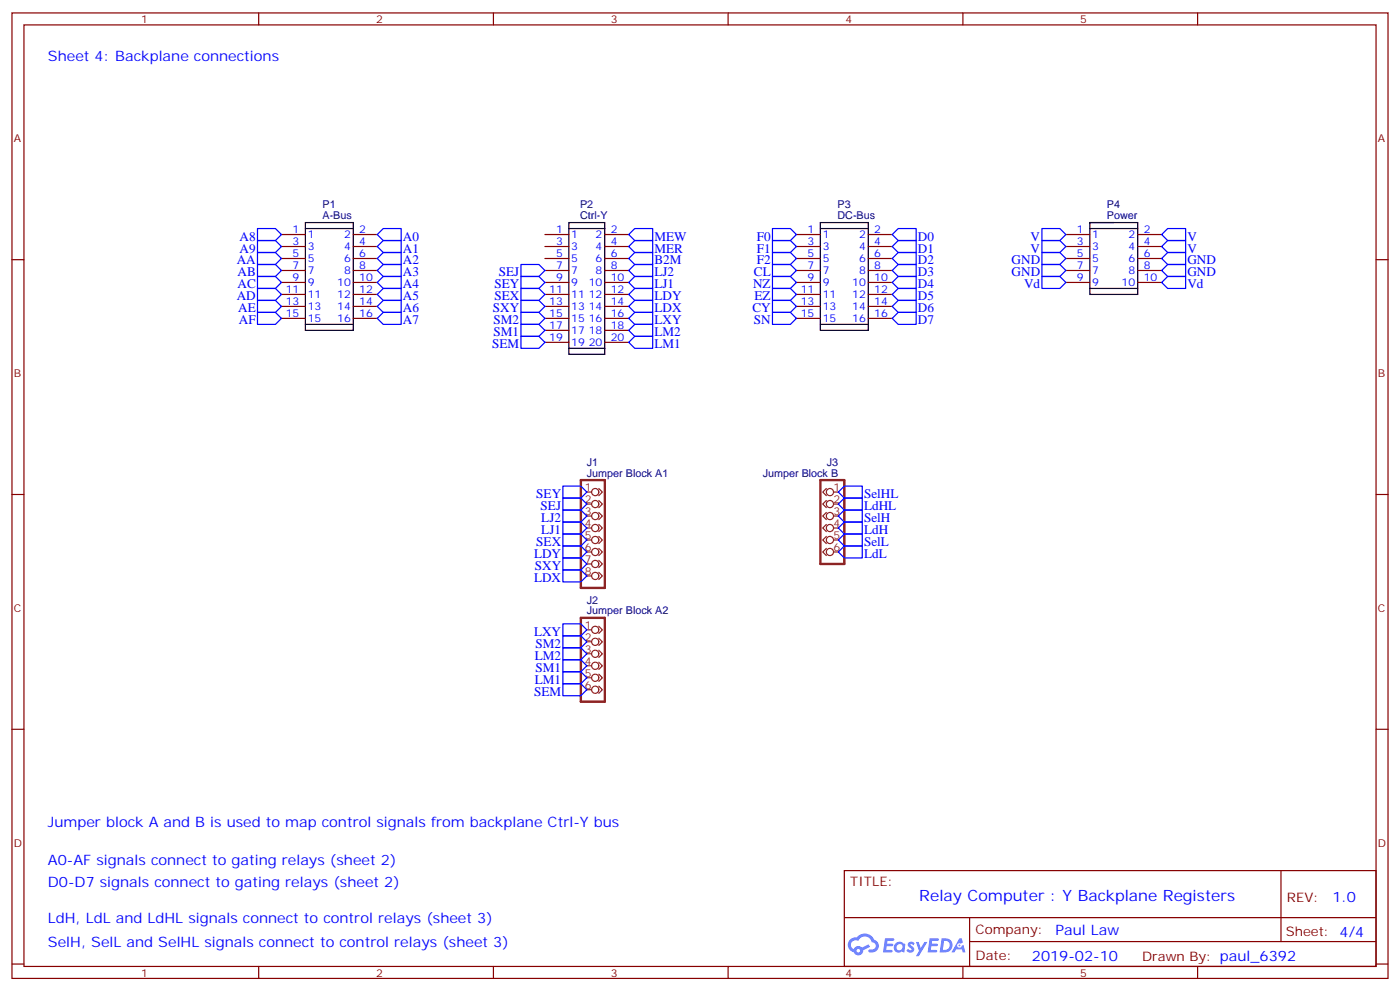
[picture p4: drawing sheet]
<svg xmlns="http://www.w3.org/2000/svg" width="412mm" height="292mm" viewBox="0 0 412 292" stroke-linecap="round" stroke-linejoin="round" font-family="sans-serif">
<g fill="none" stroke="#870000" stroke-width=".35">
<path d="M3.5 3.8h405.4v284.3h-405.4zM7.1 7.3h398.2v277.3h-398.2zM76.2 3.8v3.5M145.3 3.8v3.5M214.5 3.8v3.5M283.6 3.8v3.5M352.8 3.8v3.5M3.5 76.5h3.6M405.3 76.5h3.6M3.5 145.6h3.6M405.3 145.6h3.6M3.5 214.8h3.6"/>
<path d="M405.3 214.8h3.6M248.7 256.4h156.6v28.2h-156.6zM377.3 256.4v20.9M248.7 270.2h156.5M285.6 277.3h119.6M285.6 270.2v14.2M3.5 283.9h3.6M76.2 284.6v3.5M145.3 284.6v3.5M214.5 284.6v3.5M283.6 284.6v3.5M352.8 284.6v3.5"/>
<path d="M405.3 283.9h3.6"/>
</g>
<g fill="#5487ff">
<path d="M267.7 277.6a1.22 1.22 0 0 1 1.7 .2l-.4 .6a.47 .47 0 0 0-.3-.4 .47 .47 0 0 0-.5 .2l.1 .2a1.14 1.14 0 0 1 .8 1.8 1.14 1.14 0 0 1-1.9 0l-.2-.2 .5-.6 .7 .5a.29 .29 0 0 0 .3-.3 .29 .29 0 0 0-.2-.3 1.04 1.04 0 0 1-.6-1.7z"/>
<path d="M260.7 276.3h2.4l.3 .2-.2 .5-1.8 .1-.1 .8h1.5l.3 .4-.3 .4h-1.6l-.2 1.1h1.7l.2 .3-.2 .3-2.6 .1z"/>
<path d="M273.8 276.3h2.4l.3 .2-.1 .5-1.8 .1-.2 .8h1.6l.3 .4-.4 .4h-1.6l-.1 1.1h1.7l.2 .3-.2 .3-2.6 .1z"/>
<path d="M282.6 276.3h.7l.3 1.3-.6 .3a.69 .69 0 0 0-1 .3 .69 .69 0 0 0 .4 .9 .69 .69 0 0 0 .9-.6l.5-.2 .6 2.2h-.8l-.2-.9h-1.8l-.5 .9h-.8z"/>
<path d="M269.8 277.4h.8l.6 1.8 1.1-1.8h.9l-2.6 4.2h-.8l.9-1.5z"/>
<path d="M277.4 276.3l-.6 4.2h1.3a2.11 2.11 0 0 0 2.5-2.1 2.11 2.11 0 0 0-2.5-2.1zM278.1 277.1a1.39 1.39 0 0 1 1.7 1.4 1.39 1.39 0 0 1-1.8 1.3h-.3z"/>
<path d="M263.7 277.9a1.54 1.54 0 0 0-.1 2.2 1.54 1.54 0 0 0 2.2 .1l.6 .3 .3-2.3-.2-.3h-.4a1.49 1.49 0 0 0-2.4 0zM264 278.9a.94 .94 0 0 1 1.8 0 .94 .94 0 0 1-1.8 0z"/>
<path d="M250.4 276.7a2.18 2.18 0 0 0 1.1 3.7 1.44 1.44 0 0 0 1.6 .9 1.44 1.44 0 0 0 1.2-1.4l2-1.1-.5-.7-1.9 1a1.47 1.47 0 0 0-2.4 .4 1.39 1.39 0 0 1-.7-1.9 1.39 1.39 0 0 1 2-.5 2.12 2.12 0 0 1 2.2-1.3 2.12 2.12 0 0 1 1.9 1.7 1.14 1.14 0 0 1 1.1 1.4 1.14 1.14 0 0 1-1.7 .7 .43 .43 0 0 0-.5 .4 .43 .43 0 0 0 .4 .5 1.98 1.98 0 0 0 2.5-1.2 1.98 1.98 0 0 0-1.2-2.6 3.1 3.1 0 0 0-5.3-.6l-.9 .1zM252.3 280a.55 .55 0 0 1 1.1 0 .55 .55 0 0 1-1.1 0z"/>
<circle cx="282.6" cy="278.4" r=".26"/>
</g>
<g fill="none" stroke="#000" stroke-width=".35">
<path d="M90 65.5h14.1v31.8h-14.1zM90 67.3h14.1M167.6 65.5h10.6v38.9h-10.6zM167.6 67.3h10.6M241.7 65.5h14.1v31.8h-14.1zM241.7 67.3h14.1M321 65.5h14.1v21.2h-14.1zM321 67.3h14.1M321 65.5h7.1M90 95.5h14.1M241.7 95.5h14.1M321 84.9h14.1"/>
<path d="M167.6 102.6h10.6"/>
</g>
<g fill="none" stroke="#870000" stroke-width=".35">
<path d="M82.9 69.1h7.1M82.9 72.6h7.1M82.9 76.1h7.1M82.9 79.7h7.1M104.1 69.1h7M104.1 72.6h7M104.1 76.1h7M104.1 79.7h7M160.5 69.1h7.1M160.5 72.6h7.1M160.5 76.1h7.1M160.5 79.7h7.1"/>
<path d="M178.2 69.1h7M178.2 72.6h7M178.2 76.1h7M178.2 79.7h7M234.6 69.1h7.1M234.6 72.6h7.1M234.6 76.1h7.1M234.6 79.7h7.1M255.8 69.1h7M255.8 72.6h7M255.8 76.1h7M255.8 79.7h7"/>
<path d="M314 69.1h7M314 72.6h7M314 76.1h7M314 79.7h7M335.1 69.1h7.1M335.1 72.6h7.1M335.1 76.1h7.1M335.1 79.7h7.1M82.9 83.2h7.1M82.9 86.7h7.1M82.9 90.2h7.1M82.9 93.8h7.1"/>
<path d="M104.1 83.2h7M104.1 86.7h7M104.1 90.2h7M104.1 93.8h7M160.5 83.2h7.1M160.5 86.7h7.1M160.5 90.2h7.1M160.5 93.8h7.1M160.5 97.3h7.1M178.2 83.2h7M178.2 86.7h7M178.2 90.2h7"/>
<path d="M178.2 93.8h7M178.2 97.3h7M234.6 83.2h7.1M234.6 86.7h7.1M234.6 90.2h7.1M234.6 93.8h7.1M255.8 83.2h7M255.8 86.7h7M255.8 90.2h7M255.8 93.8h7M314 83.2h7M335.1 83.2h7.1"/>
<path d="M160.5 100.8h7.1M178.2 100.8h7"/>
</g>
<path d="M171.1 141.4h7.1v31.7h-7.1zM241.7 141.4h7v24.7h-7zM171.1 182h7.1v24.7h-7.1z" fill="none" stroke="#8c2424" stroke-width=".71"/>
<g fill="none" stroke="#8c2424" stroke-width=".35">
<path d="M172.9 144.9h1.4M172.9 148.4h1.4M172.9 152h1.4M172.9 155.5h1.4M172.9 159h1.4M176.4 143.9l1 1-1 1.1M176.4 147.4l1 1-1 1.1M176.4 150.9l1 1.1-1 1M176.4 154.4l1 1.1-1 1.1M176.4 158l1 1-1 1.1M243.4 143.9l-1 1 1 1.1M243.4 147.4l-1 1 1 1.1"/>
<path d="M243.4 150.9l-1 1.1 1 1M243.4 154.4l-1 1.1 1 1.1M243.4 158l-1 1 1 1.1M245.5 144.9h1.4M245.5 148.4h1.4M245.5 152h1.4M245.5 155.5h1.4M245.5 159h1.4M172.9 162.6h1.4M172.9 166.1h1.4M172.9 169.6h1.4M176.4 161.5l1 1.1-1 1"/>
<path d="M176.4 165l1 1.1-1 1M176.4 168.6l1 1-1 1.1M243.4 161.5l-1 1.1 1 1M245.5 162.6h1.4M172.9 185.5h1.4M172.9 189h1.4M172.9 192.5h1.4M172.9 196.1h1.4M172.9 199.6h1.4M176.4 184.4l1 1.1-1 1M176.4 188l1 1-1 1.1M176.4 191.5l1 1-1 1.1"/>
<path d="M176.4 195l1 1.1-1 1M176.4 198.5l1 1.1-1 1.1M172.9 203.1h1.4M176.4 202.1l1 1-1 1.1"/>
<circle cx="175.3" cy="148.4" r="1.06"/>
<circle cx="175.3" cy="152" r="1.06"/>
<circle cx="175.3" cy="144.9" r="1.06"/>
<circle cx="175.3" cy="155.5" r="1.06"/>
<circle cx="175.3" cy="159" r="1.06"/>
<circle cx="244.5" cy="155.5" r="1.06"/>
<circle cx="244.5" cy="144.9" r="1.06"/>
<circle cx="244.5" cy="152" r="1.06"/>
<circle cx="244.5" cy="159" r="1.06"/>
<circle cx="244.5" cy="148.4" r="1.06"/>
<circle cx="175.3" cy="162.6" r="1.06"/>
<circle cx="175.3" cy="169.6" r="1.06"/>
<circle cx="175.3" cy="166.1" r="1.06"/>
<circle cx="244.5" cy="162.6" r="1.06"/>
<circle cx="175.3" cy="189" r="1.06"/>
<circle cx="175.3" cy="199.6" r="1.06"/>
<circle cx="175.3" cy="185.5" r="1.06"/>
<circle cx="175.3" cy="192.5" r="1.06"/>
<circle cx="175.3" cy="196.1" r="1.06"/>
<circle cx="175.3" cy="203.1" r="1.06"/>
</g>
<g fill="none" stroke="#00f" stroke-width=".35">
<path d="M75.8 67.3h5.3l1.8 1.8-1.8 1.7h-5.3zM75.8 70.8h5.3l1.8 1.8-1.8 1.8h-5.3zM75.8 74.4h5.3l1.8 1.7-1.8 1.8h-5.3zM75.8 77.9h5.3l1.8 1.8-1.8 1.7h-5.3zM112.9 67.3h5.3v3.5h-5.3l-1.8-1.7zM112.9 70.8h5.3v3.6h-5.3l-1.8-1.8zM112.9 74.4h5.3v3.5h-5.3l-1.8-1.8zM112.9 77.9h5.3v3.5h-5.3l-1.8-1.7zM153.5 77.9h5.2l1.8 1.8-1.8 1.7h-5.2zM187 67.3h5.3v3.5h-5.3l-1.8-1.7zM187 70.8h5.3v3.6h-5.3l-1.8-1.8zM187 74.4h5.3v3.5h-5.3l-1.8-1.8z"/>
<path d="M187 77.9h5.3v3.5h-5.3l-1.8-1.7zM227.5 67.3h5.3l1.8 1.8-1.8 1.7h-5.3zM227.5 70.8h5.3l1.8 1.8-1.8 1.8h-5.3zM227.5 74.4h5.3l1.8 1.7-1.8 1.8h-5.3zM227.5 77.9h5.3l1.8 1.8-1.8 1.7h-5.3zM262.8 69.1l1.8-1.8h5.3v3.5h-5.3zM262.8 76.1l1.8-1.7h5.3v3.5h-5.3zM264.6 70.8h5.3v3.6h-5.3l-1.8-1.8zM264.6 77.9h5.3v3.5h-5.3l-1.8-1.7zM306.9 67.3h5.3l1.8 1.8-1.8 1.7h-5.3zM306.9 70.8h5.3l1.8 1.8-1.8 1.8h-5.3zM306.9 74.4h5.3l1.8 1.7-1.8 1.8h-5.3z"/>
<path d="M306.9 77.9h5.3l1.8 1.8-1.8 1.7h-5.3zM342.2 69.1l1.8-1.8h5.2v3.5h-5.2zM342.2 76.1l1.8-1.7h5.2v3.5h-5.2zM344 70.8h5.2v3.6h-5.2l-1.8-1.8zM344 77.9h5.2v3.5h-5.2l-1.8-1.7zM75.8 81.4h5.3l1.8 1.8-1.8 1.7h-5.3zM75.8 84.9h5.3l1.8 1.8-1.8 1.8h-5.3zM75.8 88.5h5.3l1.8 1.7-1.8 1.8h-5.3zM75.8 92h5.3l1.8 1.8-1.8 1.7h-5.3zM111.1 83.2l1.8-1.8h5.3v3.5h-5.3zM111.1 86.7l1.8-1.8h5.3v3.6h-5.3zM111.1 90.2l1.8-1.7h5.3v3.5h-5.3z"/>
<path d="M111.1 93.8l1.8-1.8h5.3v3.5h-5.3zM153.5 81.4h5.2l1.8 1.8-1.8 1.7h-5.2zM153.5 84.9h5.2l1.8 1.8-1.8 1.8h-5.2zM153.5 88.5h5.2l1.8 1.7-1.8 1.8h-5.2zM153.5 92h5.2l1.8 1.8-1.8 1.7h-5.2zM153.5 95.5h5.2l1.8 1.8-1.8 1.8h-5.2zM153.5 99.1h5.2l1.8 1.7-1.8 1.8h-5.2zM187 81.4h5.3v3.5h-5.3l-1.8-1.7zM187 84.9h5.3v3.6h-5.3l-1.8-1.8zM187 88.5h5.3v3.5h-5.3l-1.8-1.8zM187 92h5.3v3.5h-5.3l-1.8-1.7zM187 95.5h5.3v3.6h-5.3l-1.8-1.8z"/>
<path d="M187 99.1h5.3v3.5h-5.3l-1.8-1.8zM227.5 81.4h5.3l1.8 1.8-1.8 1.7h-5.3zM227.5 84.9h5.3l1.8 1.8-1.8 1.8h-5.3zM227.5 88.5h5.3l1.8 1.7-1.8 1.8h-5.3zM227.5 92h5.3l1.8 1.8-1.8 1.7h-5.3zM262.8 86.7l1.8-1.8h5.3v3.6h-5.3zM262.8 93.8l1.8-1.8h5.3v3.5h-5.3zM264.6 81.4h5.3v3.5h-5.3l-1.8-1.7zM264.6 88.5h5.3v3.5h-5.3l-1.8-1.8zM306.9 81.4h5.3l1.8 1.8-1.8 1.7h-5.3zM344 81.4h5.2v3.5h-5.2l-1.8-1.7zM165.8 157.3h5.3l1.8 1.7-1.8 1.8h-5.3z"/>
<path d="M165.8 143.2h5.3l1.8 1.7-1.8 1.8h-5.3zM165.8 146.7h5.3l1.8 1.7-1.8 1.8h-5.3zM165.8 150.2h5.3l1.8 1.8-1.8 1.7h-5.3zM165.8 153.7h5.3l1.8 1.8-1.8 1.8h-5.3zM248.7 150.2h5.3v3.5h-5.3l-1.8-1.7zM248.7 157.3h5.3v3.5h-5.3l-1.8-1.8zM248.7 153.7h5.3v3.6h-5.3l-1.8-1.8zM248.7 143.2h5.3v3.5h-5.3l-1.8-1.8zM248.7 146.7h5.3v3.5h-5.3l-1.8-1.8zM165.8 164.3h5.3l1.8 1.8-1.8 1.8h-5.3zM165.8 160.8h5.3l1.8 1.8-1.8 1.7h-5.3zM165.8 167.9h5.3l1.8 1.7-1.8 1.8h-5.3z"/>
<path d="M248.7 160.8h5.3v3.5h-5.3l-1.8-1.7zM165.8 183.7h5.3l1.8 1.8-1.8 1.8h-5.3zM165.8 190.8h5.3l1.8 1.7-1.8 1.8h-5.3zM165.8 197.8h5.3l1.8 1.8-1.8 1.8h-5.3zM165.8 194.3h5.3l1.8 1.8-1.8 1.7h-5.3zM165.8 187.3h5.3l1.8 1.7-1.8 1.8h-5.3zM165.8 201.4h5.3l1.8 1.7-1.8 1.8h-5.3z"/>
</g>
<text font-size="4.6" fill="#00f" x="270.8" y="265.4">Relay Computer : Y Backplane Registers</text>
<g font-size="4.2" fill="#00f">
<text x="14.1" y="17.9">Sheet 4: Backplane connections</text>
<text x="14.1" y="243.7">Jumper block A and B is used to map control signals from backplane Ctrl-Y bus</text>
<text x="14.1" y="254.9">A0-AF signals connect to gating relays (sheet 2)</text>
<text x="14.1" y="261.3">D0-D7 signals connect to gating relays (sheet 2)</text>
<text x="392.5" y="265.7">1.0</text>
<text x="14.1" y="271.9">LdH, LdL and LdHL signals connect to control relays (sheet 3)</text>
<text x="310.9" y="275.2">Paul Law</text>
<text x="14.1" y="279">SelH, SelL and SelHL signals connect to control relays (sheet 3)</text>
<text x="304" y="283">2019-02-10</text>
</g>
<g font-size="3.9" fill="#00f">
<text x="70.6" y="70.8">A8</text>
<text x="118.7" y="70.8">A0</text>
<text x="192.8" y="70.8">MEW</text>
<text x="222.9" y="70.8">F0</text>
<text x="270.4" y="70.8">D0</text>
<text x="303.6" y="70.8">V</text>
<text x="349.8" y="70.8">V</text>
<text x="69.7" y="77.9">AA</text>
<text x="70.6" y="74.4">A9</text>
<text x="118.7" y="74.4">A1</text>
<text x="118.7" y="77.9">A2</text>
<text x="192.8" y="74.4">MER</text>
<text x="192.8" y="77.9">B2M</text>
<text x="222.9" y="74.4">F1</text>
<text x="222.9" y="77.9">F2</text>
<text x="270.4" y="74.4">D1</text>
<text x="270.4" y="77.9">D2</text>
<text x="298" y="77.9">GND</text>
<text x="303.6" y="74.4">V</text>
<text x="349.8" y="74.4">V</text>
<text x="349.8" y="77.9">GND</text>
<text x="70" y="81.4">AB</text>
<text x="118.7" y="81.4">A3</text>
<text x="146.9" y="81.4">SEJ</text>
<text x="192.8" y="81.4">LJ2</text>
<text x="222.1" y="81.4">CL</text>
<text x="270.4" y="81.4">D3</text>
<text x="298" y="81.4">GND</text>
<text x="349.8" y="81.4">GND</text>
<text x="69.7" y="88.5">AD</text>
<text x="70" y="84.9">AC</text>
<text x="118.7" y="84.9">A4</text>
<text x="118.7" y="88.5">A5</text>
<text x="145.6" y="84.9">SEY</text>
<text x="145.6" y="88.5">SEX</text>
<text x="192.8" y="84.9">LJ1</text>
<text x="192.8" y="88.5">LDY</text>
<text x="221.9" y="84.9">NZ</text>
<text x="222.3" y="88.5">EZ</text>
<text x="270.4" y="84.9">D4</text>
<text x="270.4" y="88.5">D5</text>
<text x="301.7" y="84.9">Vd</text>
<text x="349.8" y="84.9">Vd</text>
<text x="70.2" y="92">AE</text>
<text x="70.4" y="95.5">AF</text>
<text x="118.7" y="92">A6</text>
<text x="118.7" y="95.5">A7</text>
<text x="145.2" y="92">SXY</text>
<text x="145.4" y="95.5">SM2</text>
<text x="192.8" y="92">LDX</text>
<text x="192.8" y="95.5">LXY</text>
<text x="221.7" y="92">CY</text>
<text x="222.1" y="95.5">SN</text>
<text x="270.4" y="92">D6</text>
<text x="270.4" y="95.5">D7</text>
<text x="145.4" y="99.1">SM1</text>
<text x="192.8" y="99.1">LM2</text>
<text x="145" y="102.6">SEM</text>
<text x="192.8" y="102.6">LM1</text>
<text x="158" y="146.7">SEY</text>
<text x="254.5" y="146.7">SelHL</text>
<text x="159.3" y="150.2">SEJ</text>
<text x="159.5" y="153.7">LJ2</text>
<text x="254.5" y="153.7">SelH</text>
<text x="254.5" y="150.2">LdHL</text>
<text x="158" y="160.8">SEX</text>
<text x="159.5" y="157.3">LJ1</text>
<text x="254.5" y="160.8">SelL</text>
<text x="254.5" y="157.3">LdH</text>
<text x="157.3" y="164.3">LDY</text>
<text x="157.6" y="167.9">SXY</text>
<text x="254.5" y="164.3">LdL</text>
<text x="157.3" y="171.4">LDX</text>
<text x="157.3" y="187.3">LXY</text>
<text x="157.7" y="190.8">SM2</text>
<text x="157.5" y="194.3">LM2</text>
<text x="157.7" y="197.8">SM1</text>
<text x="157.5" y="201.4">LM1</text>
<text x="157.3" y="204.9">SEM</text>
</g>
<g font-size="3.9" fill="#800">
<text x="250.5" y="261">TITLE:</text>
<text x="379.1" y="265.7">REV:</text>
<text x="287.4" y="275.2">Company:</text>
<text x="378.7" y="275.8">Sheet: 4/4</text>
<text x="287.4" y="282.9">Date:</text>
<text x="336.4" y="282.9">Drawn By: paul_6392</text>
</g>
<g font-size="3.2" fill="#800">
<text x="41.6" y="6.8">1</text>
<text x="110.8" y="6.8">2</text>
<text x="179.9" y="6.8">3</text>
<text x="249.1" y="6.8">4</text>
<text x="318.2" y="6.8">5</text>
<text x="4.1" y="41.9">A</text>
<text x="405.9" y="41.9">A</text>
<text x="4.1" y="111.1">B</text>
<text x="405.9" y="111.1">B</text>
<text x="4.1" y="180.2">C</text>
<text x="405.9" y="180.2">C</text>
<text x="4.1" y="249.3">D</text>
<text x="405.9" y="249.3">D</text>
<text x="41.6" y="287.6">1</text>
<text x="110.8" y="287.6">2</text>
<text x="179.9" y="287.6">3</text>
<text x="249.1" y="287.6">4</text>
<text x="318.2" y="287.6">5</text>
</g>
<g font-size="3.2" fill="#000080">
<text x="95" y="64.5">A-Bus</text>
<text x="95" y="61.4">P1</text>
<text x="170.9" y="64.5">Ctrl-Y</text>
<text x="170.9" y="61.3">P2</text>
<text x="246.7" y="64.5">DC-Bus</text>
<text x="246.7" y="61.4">P3</text>
<text x="326.1" y="64.5">Power</text>
<text x="326.1" y="61.3">P4</text>
<text x="172.9" y="137.2">J1</text>
<text x="243.6" y="137.2">J3</text>
<text x="172.9" y="140.3">Jumper Block A1</text>
<text x="224.7" y="140.3">Jumper Block B</text>
<text x="172.9" y="177.8">J2</text>
<text x="172.9" y="180.9">Jumper Block A2</text>
</g>
<g font-size="3.2" fill="#00f">
<text x="86.2" y="68.7">1</text>
<text x="90.7" y="70.1">1</text>
<text x="101.3" y="70.1">2</text>
<text x="105.8" y="68.7">2</text>
<text x="163.8" y="68.7">1</text>
<text x="168.3" y="70.1">1</text>
<text x="175.4" y="70.1">2</text>
<text x="179.9" y="68.7">2</text>
<text x="237.9" y="68.7">1</text>
<text x="242.4" y="70.1">1</text>
<text x="253" y="70.1">2</text>
<text x="257.5" y="68.7">2</text>
<text x="317.2" y="68.7">1</text>
<text x="321.7" y="70.1">1</text>
<text x="332.4" y="70.1">2</text>
<text x="336.9" y="68.7">2</text>
<text x="86.2" y="72.2">3</text>
<text x="86.2" y="75.8">5</text>
<text x="90.7" y="73.7">3</text>
<text x="90.7" y="77.2">5</text>
<text x="101.3" y="73.7">4</text>
<text x="101.3" y="77.2">6</text>
<text x="105.8" y="72.2">4</text>
<text x="105.8" y="75.8">6</text>
<text x="163.8" y="72.2">3</text>
<text x="163.8" y="75.8">5</text>
<text x="168.3" y="73.7">3</text>
<text x="168.3" y="77.2">5</text>
<text x="175.4" y="73.7">4</text>
<text x="175.4" y="77.2">6</text>
<text x="179.9" y="72.2">4</text>
<text x="179.9" y="75.8">6</text>
<text x="237.9" y="72.2">3</text>
<text x="237.9" y="75.8">5</text>
<text x="242.4" y="73.7">3</text>
<text x="242.4" y="77.2">5</text>
<text x="253" y="73.7">4</text>
<text x="253" y="77.2">6</text>
<text x="257.5" y="72.2">4</text>
<text x="257.5" y="75.8">6</text>
<text x="317.2" y="72.2">3</text>
<text x="317.2" y="75.8">5</text>
<text x="321.7" y="73.7">3</text>
<text x="321.7" y="77.2">5</text>
<text x="332.4" y="73.7">4</text>
<text x="332.4" y="77.2">6</text>
<text x="336.9" y="72.2">4</text>
<text x="336.9" y="75.8">6</text>
<text x="86.2" y="79.3">7</text>
<text x="86.2" y="82.8">9</text>
<text x="90.7" y="80.7">7</text>
<text x="101.3" y="80.7">8</text>
<text x="105.8" y="79.3">8</text>
<text x="105.8" y="82.8">10</text>
<text x="163.8" y="79.3">7</text>
<text x="163.8" y="82.8">9</text>
<text x="168.3" y="80.7">7</text>
<text x="175.4" y="80.7">8</text>
<text x="179.9" y="79.3">8</text>
<text x="179.9" y="82.8">10</text>
<text x="237.9" y="79.3">7</text>
<text x="237.9" y="82.8">9</text>
<text x="242.4" y="80.7">7</text>
<text x="253" y="80.7">8</text>
<text x="257.5" y="79.3">8</text>
<text x="257.5" y="82.8">10</text>
<text x="317.2" y="79.3">7</text>
<text x="317.2" y="82.8">9</text>
<text x="321.7" y="80.7">7</text>
<text x="332.4" y="80.7">8</text>
<text x="336.9" y="79.3">8</text>
<text x="336.9" y="82.8">10</text>
<text x="84.2" y="86.4">11</text>
<text x="84.2" y="89.9">13</text>
<text x="90.7" y="84.2">9</text>
<text x="90.7" y="87.8">11</text>
<text x="99.3" y="84.2">10</text>
<text x="99.3" y="87.8">12</text>
<text x="105.8" y="86.4">12</text>
<text x="105.8" y="89.9">14</text>
<text x="161.8" y="86.4">11</text>
<text x="161.8" y="89.9">13</text>
<text x="168.3" y="84.2">9</text>
<text x="168.3" y="87.8">11</text>
<text x="173.4" y="84.2">10</text>
<text x="173.4" y="87.8">12</text>
<text x="179.9" y="86.4">12</text>
<text x="179.9" y="89.9">14</text>
<text x="235.9" y="86.4">11</text>
<text x="235.9" y="89.9">13</text>
<text x="242.4" y="84.2">9</text>
<text x="242.4" y="87.8">11</text>
<text x="251" y="84.2">10</text>
<text x="251" y="87.8">12</text>
<text x="257.5" y="86.4">12</text>
<text x="257.5" y="89.9">14</text>
<text x="321.7" y="84.2">9</text>
<text x="330.4" y="84.2">10</text>
<text x="84.2" y="93.4">15</text>
<text x="90.7" y="91.3">13</text>
<text x="90.7" y="94.8">15</text>
<text x="99.3" y="91.3">14</text>
<text x="99.3" y="94.8">16</text>
<text x="105.8" y="93.4">16</text>
<text x="161.8" y="93.4">15</text>
<text x="168.3" y="91.3">13</text>
<text x="168.3" y="94.8">15</text>
<text x="173.4" y="91.3">14</text>
<text x="173.4" y="94.8">16</text>
<text x="179.9" y="93.4">16</text>
<text x="235.9" y="93.4">15</text>
<text x="242.4" y="91.3">13</text>
<text x="242.4" y="94.8">15</text>
<text x="251" y="91.3">14</text>
<text x="251" y="94.8">16</text>
<text x="257.5" y="93.4">16</text>
<text x="161.8" y="96.9">17</text>
<text x="161.8" y="100.5">19</text>
<text x="168.3" y="98.4">17</text>
<text x="168.3" y="101.9">19</text>
<text x="173.4" y="98.4">18</text>
<text x="173.4" y="101.9">20</text>
<text x="179.9" y="96.9">18</text>
<text x="179.9" y="100.5">20</text>
</g>
<g font-size="3.2" fill="#8d2323">
<text x="172.3" y="144.6">1</text>
<text x="172.3" y="148.1">2</text>
<text x="245.5" y="144.6">1</text>
<text x="245.5" y="148.1">2</text>
<text x="172.3" y="151.6">3</text>
<text x="172.3" y="155.2">4</text>
<text x="245.5" y="151.6">3</text>
<text x="245.5" y="155.2">4</text>
<text x="172.3" y="158.7">5</text>
<text x="245.5" y="158.7">5</text>
<text x="172.3" y="162.2">6</text>
<text x="172.3" y="165.7">7</text>
<text x="245.5" y="162.2">6</text>
<text x="172.3" y="169.3">8</text>
<text x="172.3" y="185.1">1</text>
<text x="172.3" y="188.7">2</text>
<text x="172.3" y="192.2">3</text>
<text x="172.3" y="195.7">4</text>
<text x="172.3" y="199.2">5</text>
<text x="172.3" y="202.8">6</text>
</g>
</svg>
